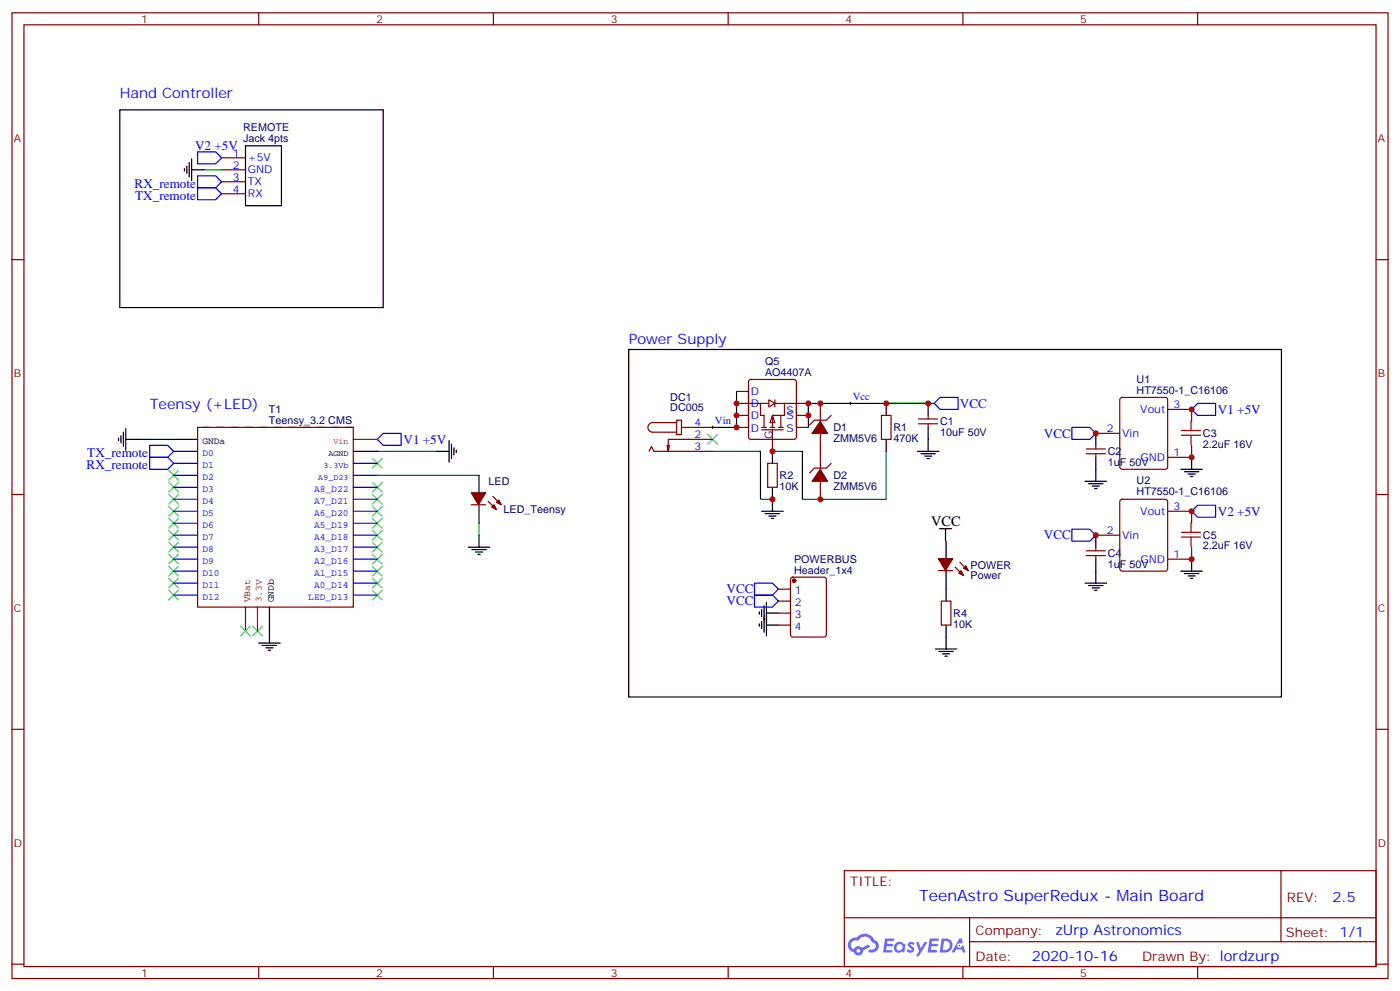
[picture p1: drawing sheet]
<svg xmlns="http://www.w3.org/2000/svg" width="412mm" height="292mm" viewBox="0 0 412 292" stroke-linecap="round" stroke-linejoin="round" font-family="sans-serif">
<g fill="none" stroke="#870000" stroke-width=".35">
<path d="M3.5 3.8h405.4v284.3h-405.4zM7.1 7.3h398.2v277.3h-398.2zM76.2 3.8v3.5M145.3 3.8v3.5M214.5 3.8v3.5M283.6 3.8v3.5M352.8 3.8v3.5M3.5 76.4h3.6M405.3 76.4h3.6M3.5 145.6h3.6M405.3 145.6h3.6M3.5 214.7h3.6"/>
<path d="M405.3 214.7h3.6M248.7 256.4h156.6v28.2h-156.6zM377.3 256.4v20.9M248.7 270.2h156.5M285.6 277.3h119.6M285.6 270.2v14.1M3.5 283.9h3.6M76.2 284.6v3.5M145.3 284.6v3.5M214.5 284.6v3.5M283.6 284.6v3.5M352.8 284.6v3.5"/>
<path d="M405.3 283.9h3.6"/>
</g>
<g fill="#5487ff">
<path d="M267.7 277.5a1.22 1.22 0 0 1 1.7 .3l-.4 .6a.47 .47 0 0 0-.3-.4 .47 .47 0 0 0-.5 .2l.1 .2a1.14 1.14 0 0 1 .8 1.7 1.14 1.14 0 0 1-1.9 0l-.2-.2 .5-.5 .7 .4a.29 .29 0 0 0 .3-.2 .29 .29 0 0 0-.2-.4 1.04 1.04 0 0 1-.6-1.7z"/>
<path d="M260.7 276.3h2.4l.3 .2-.2 .5h-1.8l-.1 .9h1.5l.3 .4-.3 .3h-1.6l-.2 1.1 1.7 .1 .2 .3-.2 .3h-2.6z"/>
<path d="M273.8 276.3h2.4l.3 .2-.1 .5h-1.8l-.2 .9h1.6l.3 .4-.4 .3h-1.6l-.1 1.1 1.7 .1 .2 .3-.2 .3h-2.6z"/>
<path d="M282.6 276.3h.7l.3 1.2-.6 .4a.69 .69 0 0 0-1 .2 .69 .69 0 0 0 .4 1 .69 .69 0 0 0 .9-.6l.5-.3 .6 2.2h-.8l-.2-.8h-1.8l-.5 .8h-.8z"/>
<path d="M269.8 277.4h.8l.6 1.8 1.1-1.8h.9l-2.6 4.2h-.8l.9-1.6z"/>
<path d="M277.4 276.3l-.6 4.1h1.3a2.11 2.11 0 0 0 2.5-2.1 2.11 2.11 0 0 0-2.5-2zM278.1 277a1.39 1.39 0 0 1 1.7 1.4 1.39 1.39 0 0 1-1.8 1.3h-.3z"/>
<path d="M263.7 277.9a1.54 1.54 0 0 0-.1 2.2 1.54 1.54 0 0 0 2.2 .1l.6 .2 .3-2.3-.2-.2h-.4a1.49 1.49 0 0 0-2.4 0zM264 278.9a.94 .94 0 0 1 1.8 0 .94 .94 0 0 1-1.8 0z"/>
<path d="M250.4 276.7a2.18 2.18 0 0 0 1.1 3.7 1.44 1.44 0 0 0 1.6 .9 1.44 1.44 0 0 0 1.2-1.5l2-1-.5-.7-1.9 .9a1.47 1.47 0 0 0-2.4 .5 1.39 1.39 0 0 1-.7-2 1.39 1.39 0 0 1 2-.4 2.12 2.12 0 0 1 2.2-1.3 2.12 2.12 0 0 1 1.9 1.7 1.14 1.14 0 0 1 1.1 1.4 1.14 1.14 0 0 1-1.7 .7 .43 .43 0 0 0-.5 .4 .43 .43 0 0 0 .4 .5 1.98 1.98 0 0 0 2.5-1.3 1.98 1.98 0 0 0-1.2-2.5 3.1 3.1 0 0 0-5.3-.7l-.9 .1zM252.3 280a.55 .55 0 0 1 1.1 0 .55 .55 0 0 1-1.1 0z"/>
<circle cx="282.6" cy="278.4" r=".26"/>
</g>
<g fill="none" stroke="#000" stroke-width=".35">
<path d="M72.3 42.9h10.6v17.7h-10.6zM185.2 102.9h192.3v102.3h-192.3zM273.4 118.8v3.5M270.2 132.9h6.4M271.3 133.6h4.2M272.3 134.3h2.2M273 135h.8M273.4 125.8v7.1M322.8 127.6v3.5M322.8 134.7v7M347.8 138.2h6.4M348.9 138.9h4.2"/>
<path d="M350 139.6h2.1M351 134.7v3.5M224.4 150.5h6.3M225.4 151.2h4.3M226.5 151.9h2.1M227.2 152.6h.7M227.5 147v3.5M319.6 141.7h6.4M320.7 142.4h4.2M321.7 143.1h2.1M322.4 143.8h.7M322.8 157.6v3.5"/>
<path d="M350.7 140.3h.7M224.4 179.5v2.1M225.1 178.4v7.8M225.8 177.3v9.9M278.7 173.5v3.5M319.6 171.7h6.4M320.7 172.4h4.2M321.7 173.1h2.1M322.4 173.8h.7M322.8 164.6v7.1M347.8 168.2h6.4M348.9 168.9h4.2"/>
<path d="M350 169.6h2.1M350.7 170.3h.7M351 164.6v3.6M223.7 180.2v.7M223.7 183.7v.7M224.4 183v2.1M225.8 184h3.5M225.8 180.5h3.5M275.5 191.1h6.4M276.6 191.8h4.2M277.6 192.5h2.2M278.3 193.2h.7"/>
<path d="M278.7 184v7.1"/>
</g>
<path d="M58.2 44.7h5.3l1.8 1.8-1.8 1.7h-5.3zM275.2 118.8l1.7-1.8h5.3v3.5h-5.3zM111.1 129.4l1.8-1.8h5.3v3.5h-5.3zM315.7 125.8h5.3l1.8 1.8-1.8 1.8h-5.3zM351 120.5l1.8-1.7h5.3v3.5h-5.3zM315.7 155.8h5.3l1.8 1.8-1.8 1.7h-5.3zM351 150.5l1.8-1.7h5.3v3.5h-5.3zM222.2 175.2h5.3l1.8 1.8-1.8 1.8h-5.3zM222.2 171.7h5.3l1.8 1.8-1.8 1.7h-5.3z" fill="none" stroke="#00f" stroke-width=".35"/>
<g fill="none" stroke="#870000" stroke-width=".35">
<path d="M65.3 46.5h7M65.3 50h7M65.3 53.5h7M65.3 57h7M217 115.3h3.5v10.5h-3.5M217 118.8h7M220.7 111.9l.5-.2h12.7l.5 .2 .2 .5v16.3l-.2 .5-.5 .2h-12.7l-.5-.3-.2-.4v-16.3zM231.1 118.8h7M234.6 118.8v7h3.5M191.2 132.9l.7-1.4 .7 1.4h17.3M197.2 131.1l-.4 1.8M199.3 123.7h1.4v4.3h-1.4z"/>
<path d="M199.3 124.4h-7a1.41 1.41 0 0 0-1.4 1.4 1.41 1.41 0 0 0 1.4 1.4h7M200.7 125.8h9.2M209.9 129.4h-13.1v3.5l-.3-1.8M217 122.3h3.5M227.5 126.5v6.4M234.6 122.3h3.5M270.6 124.8h5.6M270.6 123.4h5.6M273.4 122.3v1.1M273.4 124.8v1M320 133.6h5.6M320 132.2h5.6"/>
<path d="M322.8 131.1v1.1M322.8 133.6v1.1M351 120.5v3.6M351 131.1v3.6M351 150.5v3.6M229.3 173.5h3.5M229.3 177h3.5M233.1 170.1l.4-.2h9.2l.7 .5v16.5l-.4 .6-9.5 .1-.6-.5-.1-16.5zM277.3 177h2.8v7h-2.8zM320 163.6h5.6M320 162.2h5.6M322.8 161.1v1.1"/>
<path d="M322.8 163.6v1M351 161.1v3.5M229.3 180.5h3.5M229.3 184h3.5"/>
</g>
<circle cx="233.9" cy="171" r=".53" fill="#870000" stroke="#870000" stroke-width=".35"/>
<g fill="none" stroke="#3c3" stroke-width=".35">
<path d="M49.7 138.5l2.9 2.9M52.6 138.5l-2.9 2.9M109.7 135l2.8 2.8M112.5 135l-2.8 2.8M208.5 128l2.8 2.8M211.3 128l-2.8 2.8M49.7 142.1l2.9 2.8M49.7 145.6l2.9 2.8M49.7 149.1l2.9 2.8M49.7 159.7l2.9 2.8M49.7 156.2l2.9 2.8M49.7 152.6l2.9 2.9"/>
<path d="M52.6 142.1l-2.9 2.8M52.6 145.6l-2.9 2.8M52.6 149.1l-2.9 2.8M52.6 159.7l-2.9 2.8M52.6 156.2l-2.9 2.8M52.6 152.6l-2.9 2.9M109.7 152.6l2.8 2.9M109.7 149.1l2.8 2.8M109.7 145.6l2.8 2.8M109.7 142.1l2.8 2.8M109.7 156.2l2.8 2.8M109.7 159.7l2.8 2.8"/>
<path d="M112.5 152.6l-2.8 2.9M112.5 149.1l-2.8 2.8M112.5 145.6l-2.8 2.8M112.5 142.1l-2.8 2.8M112.5 156.2l-2.8 2.8M112.5 159.7l-2.8 2.8M49.7 173.8l2.9 2.8M49.7 170.3l2.9 2.8M49.7 166.8l2.9 2.8M49.7 163.2l2.9 2.9M52.6 173.8l-2.9 2.8M52.6 170.3l-2.9 2.8"/>
<path d="M52.6 166.8l-2.9 2.8M52.6 163.2l-2.9 2.9M109.7 173.8l2.8 2.8M109.7 170.3l2.8 2.8M109.7 166.8l2.8 2.8M109.7 163.2l2.8 2.9M112.5 173.8l-2.8 2.8M112.5 170.3l-2.8 2.8M112.5 166.8l-2.8 2.8M112.5 163.2l-2.8 2.9M74.4 184.4l2.9 2.8M77.3 184.4l-2.9 2.8"/>
</g>
<path d="M60 50h5.3M217 115.3v7M261.1 118.8h14.1M209.9 132.9h14.1v14.1h3.5M227.5 132.9h8.9v14.1h24.7v-14.1" fill="none" stroke="#008700" stroke-width=".35"/>
<path d="M348 128.2h5.7M348 126.7h5.7M350.8 123.9v2.8M350.8 128.2v2.8M348 158.1h5.7M348 156.7h5.7M350.8 153.9v2.8M350.8 158.1v2.9" fill="none" stroke="#a10000" stroke-width=".35"/>
<path d="M250.1 118.8h.7M250.5 118.4v.7M209.5 125.8h.8M209.9 125.5v.7" fill="none" stroke="#000" stroke-width=".29"/>
<g fill="#fff" stroke="#870000" stroke-width=".35">
<path d="M227.5 122.3l.7 2.1h-1.4z"/>
<path d="M226.5 117.7l1.7 1.1-1.7 1z"/>
</g>
<g fill="none" stroke="#870000" stroke-width=".35">
<path d="M226.5 118.8h-2.5v3.5h1.1v3.5M228.2 118.8h2.9v3.5h-3.6v3.5M228.2 117.7v2.1M241.7 118.8v5.3M330.1 117.2l.5-.2h12.7l.6 .4 .1 20.1-.5 .6-12.9 .1-.7-.5-.1-20zM224.4 126.5h6.3M224.4 125.8h1.4M226.1 136.4h2.9v7.1h-2.9zM226.8 125.8h1.4M229.3 125.8h1.4M230 122.3v3.5M241.7 127.6v10.6"/>
<path d="M244.8 122.3l-1.4 1.4h-3.5l-1.4 1.4M244.8 136.4l-1.4 1.4h-3.5l-1.4 1.4M259.6 122.3h2.9v7.1h-2.9zM322.8 127.6h7M344 134.7h7M344 120.5h7M138.8 148.6h4.3M143.8 147.6l2.4 2.4M145.2 146.1l2.4 2.5M241.7 141.7v5.3M322.8 157.6h7M330.1 147.2l.5-.2h12.7l.6 .4 .1 20.1-.5 .6-12.9 .1-.7-.5-.1-20z"/>
<path d="M344 150.5h7M276.4 168h4.2M281.3 167l2.5 2.4M282.8 165.5l2.4 2.5M344 164.6h7"/>
</g>
<g fill="none" stroke="#000" stroke-width=".35">
<path d="M35.3 32.3h77.6v58.3h-77.6zM54.3 49.6v.7M55 48.9v2.1M55.7 47.9v4.2M56.4 50h3.6M56.4 46.8v6.4M261.1 118.8v3.5M34.9 129v.7M35.6 128.3v2.1M36.3 127.2v4.3M37 129.4h3.6M37 126.2v6.3"/>
<path d="M51.2 129.4h7M104.1 132.9h7M128.8 132.9h3.5M132.3 129.7v6.4M133 130.8v4.2M133.7 131.8v2.1M134.4 132.5v.7M141.1 139.9v5.3M227.5 132.9v3.5M261.1 129.4v3.5M141.1 148.8v5.3M141.1 157.6v3.5"/>
<path d="M227.5 143.5v3.5M276.8 155.7h3.5M278.5 155.7v3.5M278.7 159.3v5.3M79.4 178.8v10.5M137.9 161.1h6.4M139 161.8h4.2M140.1 162.5h2.1M140.8 163.2h.7M278.7 168.2v5.3M76.2 189.3h6.3M77.3 190h4.2"/>
<path d="M78.3 190.7h2.1M79 191.5h.7"/>
</g>
<g fill="#870000" stroke="#870000" stroke-width=".35">
<path d="M241.7 124.1l2.1 3.5h-4.6z"/>
<path d="M241.7 138.2l2.1 3.5h-4.6z"/>
<path d="M138.8 145.1h4.3l-2.2 3.5z"/>
<path d="M144.8 149.3l.7-.7 .7 1.4z"/>
<path d="M146.2 147.9l.7-.7 .7 1.4z"/>
<path d="M276.4 164.5h4.2l-2.1 3.5z"/>
<path d="M283.1 168l.7 1.4-1.4-.7z"/>
<path d="M284.5 166.6l.7 1.4-1.4-.7z"/>
</g>
<path d="M238.1 118.8v7M273.4 118.8h-35.3v3.5M40.6 129.4h10.6M111.1 139.9h30M111.1 132.9h17.7M217 122.3v3.5h-7.1M141.1 154.1v3.5" fill="none" stroke="#008700" stroke-width=".35"/>
<g fill="none" stroke="#00f" stroke-width=".35">
<path d="M58.2 51.8h5.3l1.8 1.7-1.8 1.8h-5.3zM58.2 55.3h5.3l1.8 1.7-1.8 1.8h-5.3zM44.1 131.1h5.3l1.8 1.8-1.8 1.8h-5.3zM44.1 134.7h5.3l1.8 1.7-1.8 1.8h-5.3zM51.2 136.4h7M51.2 132.9h7M51.2 139.9h7M104.1 136.4h7M104.1 139.9h7M51.2 157.6h7M51.2 154.1h7M51.2 150.5h7"/>
<path d="M51.2 147h7M51.2 143.5h7M104.1 157.6h7M104.1 154.1h7M104.1 150.5h7M104.1 147h7M104.1 143.5h7M51.2 168.2h7M51.2 171.7h7M51.2 175.2h7M51.2 164.6h7M51.2 161.1h7"/>
<path d="M104.1 168.2h7M104.1 171.7h7M104.1 175.2h7M104.1 164.6h7M104.1 161.1h7"/>
</g>
<path d="M104.1 129.4h7M75.8 178.8v7" fill="none" stroke="#f00" stroke-width=".35"/>
<path d="M72.3 178.8v7" fill="none" stroke="#850000" stroke-width=".35"/>
<path d="M58.2 125.8h45.9v53h-45.9z" fill="none" stroke="#600" stroke-width=".35"/>
<path d="M104.1 125.8h-45.9" fill="none" stroke="#600" stroke-width=".35" stroke-dasharray="2.1 2.1"/>
<path d="M70.9 184.4l2.8 2.8M73.7 184.4l-2.8 2.8" fill="none" stroke="#3c3" stroke-width=".35"/>
<g fill="#c00">
<circle cx="273.4" cy="118.8" r=".88"/>
<circle cx="241.7" cy="147" r=".88"/>
<circle cx="227.5" cy="132.9" r=".88"/>
<circle cx="227.5" cy="147" r=".88"/>
<circle cx="241.7" cy="118.8" r=".88"/>
<circle cx="238.1" cy="118.8" r=".88"/>
<circle cx="238.1" cy="122.3" r=".88"/>
<circle cx="261.1" cy="118.8" r=".88"/>
<circle cx="217" cy="125.8" r=".88"/>
<circle cx="217" cy="122.3" r=".88"/>
<circle cx="217" cy="118.8" r=".88"/>
<circle cx="351" cy="120.5" r=".88"/>
<circle cx="351" cy="150.5" r=".88"/>
<circle cx="351" cy="164.6" r=".88"/>
<circle cx="322.8" cy="157.6" r=".88"/>
<circle cx="351" cy="134.7" r=".88"/>
<circle cx="322.8" cy="127.6" r=".88"/>
</g>
<text font-size="4.6" fill="#00f" x="270.8" y="265.4">TeenAstro SuperRedux - Main Board</text>
<g font-size="4.2" fill="#00f">
<text x="35.3" y="28.8">Hand Controller</text>
<text x="185.2" y="101.1">Power Supply</text>
<text x="44.1" y="120.5">Teensy (+LED)</text>
<text x="392.5" y="265.6">2.5</text>
<text x="310.9" y="275.2">zUrp Astronomics</text>
<text x="304" y="283">2020-10-16</text>
</g>
<text font-size="4.2" x="274.3" y="155">VCC</text>
<g font-size="3.9" fill="#00f">
<text x="57.5" y="44.2">V2 +5V</text>
<text x="39.6" y="55.3">RX_remote</text>
<text x="39.8" y="58.8">TX_remote</text>
<text x="282.8" y="120">VCC</text>
<text x="358.7" y="121.8">V1 +5V</text>
<text x="118.9" y="130.6">V1 +5V</text>
<text x="307.5" y="128.9">VCC</text>
<text x="25.7" y="134.7">TX_remote</text>
<text x="25.5" y="138.2">RX_remote</text>
<text x="358.7" y="151.8">V2 +5V</text>
<text x="307.5" y="158.8">VCC</text>
<text x="214" y="178.2">VCC</text>
<text x="214" y="174.7">VCC</text>
</g>
<g font-size="3.9" fill="#800">
<text x="250.5" y="260.9">TITLE:</text>
<text x="379.1" y="265.6">REV:</text>
<text x="287.4" y="275.1">Company:</text>
<text x="378.7" y="275.8">Sheet: 1/1</text>
<text x="287.4" y="282.8">Date:</text>
<text x="336.4" y="282.9">Drawn By: lordzurp</text>
</g>
<g font-size="3.2" fill="#800">
<text x="41.6" y="6.8">1</text>
<text x="110.8" y="6.8">2</text>
<text x="179.9" y="6.8">3</text>
<text x="249.1" y="6.8">4</text>
<text x="318.2" y="6.8">5</text>
<text x="4.1" y="41.9">A</text>
<text x="405.9" y="41.9">A</text>
<text x="4.1" y="111">B</text>
<text x="405.9" y="111">B</text>
<text x="4.1" y="180.2">C</text>
<text x="405.9" y="180.2">C</text>
<text x="4.1" y="249.3">D</text>
<text x="405.9" y="249.3">D</text>
<text x="41.6" y="287.6">1</text>
<text x="110.8" y="287.6">2</text>
<text x="179.9" y="287.6">3</text>
<text x="249.1" y="287.6">4</text>
<text x="318.2" y="287.6">5</text>
</g>
<g font-size="3.2" fill="#000080">
<text x="71.6" y="41.8">Jack 4pts</text>
<text x="71.6" y="38.7">REMOTE</text>
<text x="225.3" y="107.4">Q5</text>
<text x="225.3" y="110.7">AO4407A</text>
<text x="334.8" y="112.6">U1</text>
<text x="197.4" y="118">DC1</text>
<text x="334.8" y="115.9">HT7550-1_C16106</text>
<text x="79.2" y="124.8">Teensy_3.2 CMS</text>
<text x="79.2" y="121.7">T1</text>
<text x="197.4" y="121.2">DC005</text>
<text x="276.9" y="125.2">C1</text>
<text x="245.5" y="130.2">ZMM5V6</text>
<text x="245.5" y="127">D1</text>
<text x="263.2" y="130.2">470K</text>
<text x="263.2" y="127">R1</text>
<text x="276.9" y="128.4">10uF 50V</text>
<text x="354.4" y="128.6">C3</text>
<text x="354.4" y="131.8">2.2uF 16V</text>
<text x="326.3" y="137.2">1uF 50V</text>
<text x="326.3" y="134">C2</text>
<text x="143.9" y="142.9">LED</text>
<text x="229.7" y="141.1">R2</text>
<text x="245.5" y="141.1">D2</text>
<text x="334.8" y="142.6">U2</text>
<text x="229.7" y="144.3">10K</text>
<text x="245.5" y="144.3">ZMM5V6</text>
<text x="334.8" y="145.8">HT7550-1_C16106</text>
<text x="148.3" y="151.1">LED_Teensy</text>
<text x="354.4" y="158.6">C5</text>
<text x="354.4" y="161.8">2.2uF 16V</text>
<text x="233.9" y="165.7">POWERBUS</text>
<text x="285.9" y="167.4">POWER</text>
<text x="326.3" y="167.2">1uF 50V</text>
<text x="326.3" y="164">C4</text>
<text x="233.9" y="168.9">Header_1x4</text>
<text x="285.9" y="170.6">Power</text>
<text x="280.8" y="184.8">10K</text>
<text x="280.8" y="181.7">R4</text>
</g>
<g font-size="3.2" fill="#00f">
<text x="68.5" y="46.1">1</text>
<text x="73" y="47.5">+5V</text>
<text x="68.5" y="49.6">2</text>
<text x="68.5" y="53.2">3</text>
<text x="73" y="51">GND</text>
<text x="68.5" y="56.7">4</text>
<text x="73" y="54.6">TX</text>
<text x="73" y="58.1">RX</text>
<text x="221.2" y="119.8">D</text>
<text x="221.2" y="116.3">D</text>
<text x="251.2" y="117.9">Vcc</text>
<text x="204.6" y="125.5">4</text>
<text x="210.6" y="125">Vin</text>
<text x="221.2" y="123.4">D</text>
<text x="231.7" y="123.4">S</text>
<text x="231.7" y="122">S</text>
<text x="335.9" y="121.6">Vout</text>
<text x="345.7" y="120.2">3</text>
<text x="204.6" y="129">2</text>
<text x="221.2" y="127.2">D</text>
<text x="227.5" y="129.4" transform="rotate(-90 227.5 129.4)">G</text>
<text x="231.7" y="127.2">S</text>
<text x="326.1" y="127.2">2</text>
<text x="330.6" y="128.7">Vin</text>
<text x="204.6" y="132.5">3</text>
<text x="336" y="135.7">GND</text>
<text x="345.7" y="134.3">1</text>
<text x="335.9" y="151.6">Vout</text>
<text x="345.7" y="150.2">3</text>
<text x="326.1" y="157.2">2</text>
<text x="330.6" y="158.6">Vin</text>
<text x="336" y="165.7">GND</text>
<text x="345.7" y="164.3">1</text>
<text x="234.1" y="174.9">1</text>
<text x="234.1" y="178.4">2</text>
<text x="234.1" y="181.9">3</text>
<text x="234.1" y="185.5">4</text>
</g>
<g font-size="2.8">
<text x="59.6" y="130.7">GNDa</text>
<text x="80.7" y="177.3" transform="rotate(-90 80.7 177.3)">GNDb</text>
</g>
<g font-size="2.8" fill="#00f">
<text x="59.6" y="134.2">D0</text>
<text x="59.6" y="137.7">D1</text>
<text x="59.6" y="141.3">D2</text>
<text x="59.6" y="144.8">D3</text>
<text x="59.6" y="148.3">D4</text>
<text x="92.5" y="148.3">A7_D21</text>
<text x="92.5" y="144.8">A8_D22</text>
<text x="59.6" y="151.9">D5</text>
<text x="59.6" y="155.4">D6</text>
<text x="92.5" y="155.4">A5_D19</text>
<text x="92.5" y="151.9">A6_D20</text>
<text x="59.6" y="158.9">D7</text>
<text x="92.5" y="158.9">A4_D18</text>
<text x="59.6" y="162.4">D8</text>
<text x="59.6" y="166">D9</text>
<text x="92.5" y="166">A2_D16</text>
<text x="92.5" y="162.4">A3_D17</text>
<text x="59.6" y="169.5">D10</text>
<text x="59.6" y="173">D11</text>
<text x="92.5" y="173">A0_D14</text>
<text x="92.5" y="169.5">A1_D15</text>
<text x="59.6" y="176.5">D12</text>
<text x="90.8" y="176.5">LED_D13</text>
</g>
<text font-size="2.8" fill="#840000" x="73.6" y="177.3" transform="rotate(-90 73.6 177.3)">VBat</text>
<text font-size="2.8" fill="#f00" x="77.2" y="177.3" transform="rotate(-90 77.2 177.3)">3.3V</text>
<text font-size="2.5" fill="#f00" x="98.2" y="130.7">Vin</text>
<g font-size="2.5" fill="#00f">
<text x="95.2" y="137.7">3.3Vb</text>
<text x="93.8" y="141.3">A9_D23</text>
</g>
<text font-size="2.5" x="96.7" y="134.2">AGND</text>
</svg>
